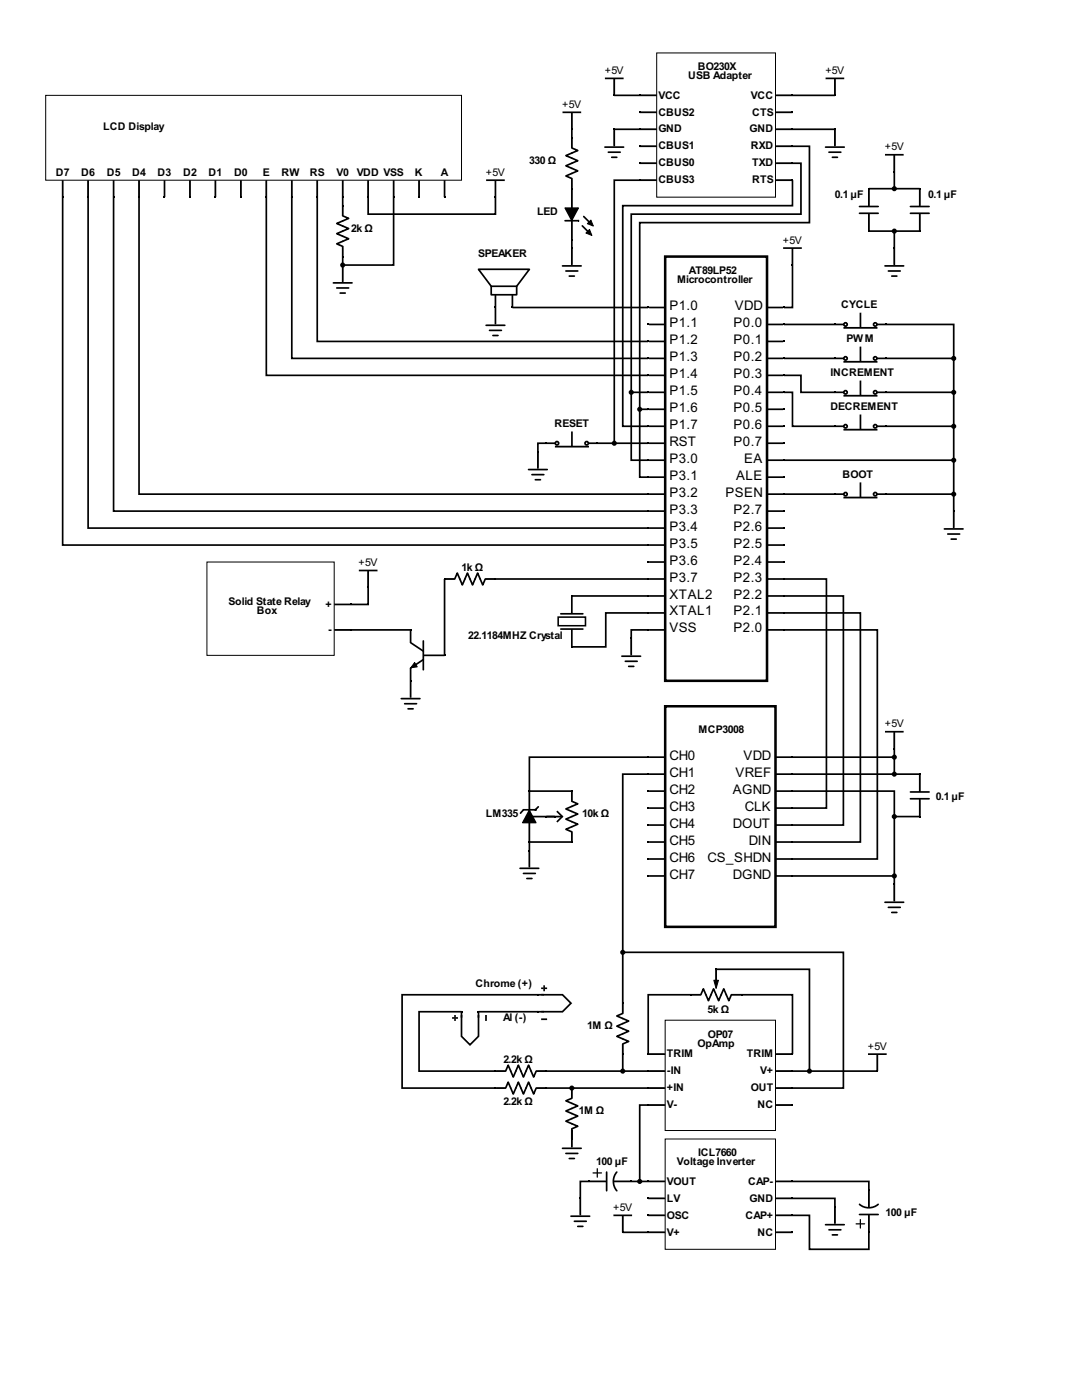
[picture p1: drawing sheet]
<svg xmlns="http://www.w3.org/2000/svg" width="216mm" height="279mm" viewBox="0 0 216 279" stroke-linecap="round" stroke-linejoin="round" font-family="sans-serif">
<g fill="none" stroke="#000" stroke-width=".2">
<path d="M122.6 15.8v3.1M127.8 19h3.1M131 10.6h23.7v28.8h-23.7zM154.9 19h3.1M166.6 15.8v3.1M127.8 22.4h3.1M127.8 25.8h3.1M127.8 29.2h3.1M127.8 32.6h3.1M127.8 36h3.1M154.9 22.4h3.1M154.9 25.8h3.1"/>
<path d="M154.9 29.2h3.1M154.9 32.6h3.1M154.9 36h3.1M107.3 90.3v3.1M110.8 89.1h6.6v.1h-6.6z"/>
</g>
<g fill="#000">
<path d="M122.4 18.9h.3v.3h-.3zM127.5 18.9h.3v.3h-.3zM158 18.9h.3v.3h-.3zM166.4 18.9h.4v.3h-.4zM127.5 22.2h.3v.4h-.3zM127.5 25.6h.3v.4h-.3zM127.5 29h.3v.4h-.3zM127.5 32.4h.3v.3h-.3zM127.5 35.8h.3v.3h-.3zM158 22.2h.3v.4h-.3zM158 25.6h.3v.4h-.3zM158 29h.3v.4h-.3z"/>
<path d="M158 32.4h.3v.3h-.3zM158 35.8h.3v.3h-.3zM129.2 61.2h.3v.3h-.3zM129.2 64.6h.3v.3h-.3zM129.2 68h.3v.3h-.3zM129.2 71.4h.3v.3h-.3zM129.2 74.7h.3v.4h-.3zM129.2 78.1h.3v.4h-.3zM156.3 78.1h.3v.4h-.3zM156.3 74.7h.3v.4h-.3zM156.3 71.4h.3v.3h-.3zM156.3 68h.3v.3h-.3z"/>
<path d="M156.3 64.6h.3v.3h-.3zM156.3 61.2h.3v.3h-.3zM107.2 90h.3v.3h-.3zM108.9 88.3h.3v.3h-.3zM119 88.3h.4v.3h-.4zM129.2 81.5h.3v.4h-.3zM129.2 84.9h.3v.3h-.3zM129.2 88.3h.3v.3h-.3zM129.2 91.7h.3v.3h-.3zM129.2 95.1h.3v.3h-.3zM129.2 98.4h.3v.4h-.3zM156.3 98.4h.3v.4h-.3z"/>
<path d="M156.3 95.1h.3v.3h-.3zM156.3 91.7h.3v.3h-.3zM156.3 88.3h.3v.3h-.3zM156.3 84.9h.3v.3h-.3zM156.3 81.5h.3v.4h-.3zM129.2 101.8h.3v.4h-.3zM129.2 105.2h.3v.4h-.3zM129.2 108.6h.3v.3h-.3zM129.2 112h.3v.3h-.3zM129.2 115.4h.3v.3h-.3zM129.2 118.8h.3v.3h-.3zM156.3 118.8h.3v.3h-.3z"/>
<path d="M156.3 115.4h.3v.3h-.3zM156.3 112h.3v.3h-.3zM156.3 108.6h.3v.3h-.3zM156.3 105.2h.3v.4h-.3zM156.3 101.8h.3v.4h-.3zM129.2 122.2h.3v.3h-.3zM129.2 125.5h.3v.4h-.3zM156.3 125.5h.3v.4h-.3zM156.3 122.2h.3v.3h-.3z"/>
<circle cx="126" cy="78.3" r=".34"/>
<circle cx="122.6" cy="88.5" r=".34"/>
<circle cx="127.6" cy="81.7" r=".34"/>
</g>
<g fill="none" stroke="#000" stroke-width=".34">
<path d="M120.9 15.6h3.4M122.6 19h5M122.6 15.8v3.1M127.8 19h3.1M154.9 19h3.1M158.1 19h8.5M164.9 15.6h3.4M166.6 15.8v3.1M127.6 36h-5v52.5h6.7M127.8 22.4h3.1M127.8 25.8h3.1M127.8 29.2h3.1"/>
<path d="M127.8 32.6h3.1M127.8 36h3.1M154.9 22.4h3.1M154.9 25.8h3.1M154.9 29.2h3.1M154.9 32.6h3.1M154.9 36h3.1M158.1 36v5h-33.8v44.1h5M158.1 29.2h3.4v15.2h-33.9v37.3h1.7M158.1 32.6h1.7v10.1h-33.8v35.6h3.3M158.1 52.9v8.5h-1.7M126 78.6v13.2h3.3"/>
<path d="M105.5 93.7h3.7M106.1 94.7h2.4M106.8 95.7h1M107.3 90.3v3.1M109 88.5h-1.7v1.7M109.2 88.5h1.4M114.1 86.3v2.7M117.6 88.5h1.4M119.2 88.5h3M127.6 82v13.2h1.7M156.4 98.6h10.2M129.3 125.7h-3.3v1.7"/>
<circle cx="126" cy="78.3" r=".34"/>
<circle cx="111.1" cy="88.5" r=".34"/>
<circle cx="117.1" cy="88.5" r=".34"/>
<circle cx="122.6" cy="88.5" r=".34"/>
<circle cx="127.6" cy="81.7" r=".34"/>
</g>
<path d="M132.7 51.2h20.3v84.7h-20.3z" fill="#fff"/>
<path d="M132.7 51.2h20.3v84.7h-20.3z" fill="none" stroke="#000" stroke-width=".51"/>
<g fill="none" stroke="#000" stroke-width=".34">
<path d="M112.4 22.4h3.4M114.1 29.5l1.2 .5-2.4 1.1 2.4 1-2.4 1 2.4 1-2.4 1 1.2 .5M114.1 22.6v3M114.1 25.8v1.7M114.1 27.7v1.7M114.1 35.8v1.7M114.1 37.8v9.8M173.4 37.8v3.2M176.8 30.9h3.3M178.4 34.3v3.4h-5M178.4 31.1v3M178.8 37.7h4.7"/>
<path d="M183.5 37.8v3.2M112.2 53.1h3.8M112.7 44h2.9h-.1M112.9 54.1h2.4M113.6 55.1h1M114.1 47.8v1.7M114.1 49.7v3M116.2 45.1l1.4 1.4M116.5 43.2l1.4 1.4M156.4 49.5h3.4M158.1 49.7v3M171.5 41.2h3.7"/>
<path d="M171.5 42.6h3.7M173.4 42.7v3.3M173.4 46.1h10.1M176.6 53.1h3.7M177.3 54.1h2.3M177.9 55.1h1.1M178.4 46.5v3M178.4 49.7v3M181.7 41.2h3.7M181.7 42.6h3.7M183.5 42.7v3.3M129.5 61.4h3.2"/>
<path d="M129.5 64.8h3.2M129.5 68.1h3.2M129.5 71.5h3.2M129.5 74.9h3.2M129.5 78.3h3.2M153 61.4h3.3M153 64.8h3.3M153 68.1h3.3M153 71.5h3.3M153 74.9h3.3M153 78.3h3.3M129.5 81.7h3.2"/>
<path d="M129.5 85.1h3.2M129.5 88.5h3.2M129.5 91.8h3.2M129.5 95.2h3.2M129.5 98.6h3.2M153 81.7h3.3M153 85.1h3.3M153 88.5h3.3M153 91.8h3.3M153 95.2h3.3M153 98.6h3.3M166.8 98.6h1.4"/>
<path d="M171.7 96.4v2.7M175.1 98.6h1.5M114.1 119.1v3.2M129.5 102h3.2M129.5 105.4h3.2M129.5 108.8h3.2M129.5 112.2h3.2M129.5 115.6h3.2M129.5 118.9h3.2M153 102h3.3M153 105.4h3.3M153 108.8h3.3"/>
<path d="M153 112.2h3.3M153 115.6h3.3M153 118.9h3.3M188.4 105.6h3.8M189.1 106.6h2.4M189.8 107.6h1M190.3 102.2v3M111.9 122.5h4.4M114.1 125.7v3.2M124.1 131h3.7M124.8 132h2.3M125.4 133h1.1"/>
<path d="M126 127.6v3M129.5 122.3h3.2M129.5 125.7h3.2M153 122.3h3.3M153 125.7h3.3"/>
<circle cx="178.4" cy="37.7" r=".34"/>
<circle cx="178.4" cy="46.1" r=".34"/>
<circle cx="168.7" cy="98.6" r=".34"/>
<circle cx="174.6" cy="98.6" r=".34"/>
</g>
<g fill="#000">
<path d="M113.9 27.3h.4v.4h-.4zM113.9 37.5h.4v.3h-.4zM113.9 25.6h.4v.4h-.4zM114.1 27.7v1.7zM114.1 35.8v1.7zM173.2 37.5h.3v.3h-.3zM178.3 34.1h.3v.3h-.3zM183.4 37.5h.3v.3h-.3zM113.9 49.3h.4v.4h-.4zM113.9 47.6h.4v.4h-.4zM112.7 41.5h2.7l-1.3 2.5zM116.9 46.5l.7-.7 .5 1.2z"/>
<path d="M117.9 43.9l.5 1.2-1.2-.5zM158 52.7h.3v.4h-.3zM173.2 46h.3v.3h-.3zM178.3 49.3h.3v.4h-.3zM183.4 46h.3v.3h-.3zM166.4 98.4h.4v.4h-.4zM176.6 98.4h.3v.4h-.3zM113.9 118.8h.4v.3h-.4zM190.1 101.8h.4v.4h-.4zM113.9 128.9h.4v.4h-.4zM125.8 127.2h.3v.4h-.3z"/>
<circle cx="178.4" cy="37.7" r=".34"/>
<circle cx="178.4" cy="46.1" r=".34"/>
</g>
<g fill="none" stroke="#000" stroke-width=".2">
<path d="M114.1 22.6v3M114.1 37.8v9.8M173.4 37.8v3.2M178.4 31.1v3M183.5 37.8v3.2M114.1 49.7v3M116.9 46.5l.7-.7 .5 1.2zM117.9 43.9l.5 1.2-1.2-.5zM158.1 49.7v3M173.4 42.7v3.3M178.4 49.7v3M183.5 42.7v3.3"/>
<path d="M168.4 99.2h6.6v.2h-6.6zM190.3 102.2v3M126 127.6v3"/>
</g>
<path d="M112.7 41.5h2.7l-1.3 2.5z" fill="none" stroke="#000" stroke-width=".25"/>
<path d="M111.4 123.2h5.4v1.7h-5.4z" fill="#fff"/>
<path d="M111.4 123.2h5.4v1.7h-5.4z" fill="none" stroke="#000" stroke-width=".31"/>
<g fill="none" stroke="#000" stroke-width=".34">
<path d="M120.7 29.4h3.7M121.4 30.4h2.4M122.1 31.4h1M122.6 26v3M122.6 25.8h5M158.1 25.8h8.5M164.7 29.4h3.8M165.4 30.4h2.4M166.1 31.4h1M166.6 26v3M114.1 118.9h15.2M111.9 125.5h4.4"/>
<path d="M129.3 122.3h-8.4v6.8h-6.8"/>
</g>
<g fill="#000">
<path d="M122.4 25.6h.3v.4h-.3zM166.4 25.6h.4v.4h-.4zM129.2 150.9h.3v.4h-.3zM129.2 154.3h.3v.4h-.3zM129.2 157.7h.3v.4h-.3zM158 157.7h.3v.4h-.3zM158 154.3h.3v.4h-.3zM158 150.9h.3v.4h-.3zM129.2 161.1h.3v.3h-.3zM129.2 164.5h.3v.3h-.3zM129.2 167.9h.3v.3h-.3zM129.2 171.3h.3v.3h-.3z"/>
<path d="M129.2 174.6h.3v.4h-.3zM158 174.6h.3v.4h-.3zM158 171.3h.3v.3h-.3zM158 167.9h.3v.3h-.3zM158 164.5h.3v.3h-.3zM158 161.1h.3v.3h-.3z"/>
</g>
<path d="M122.6 26v3M166.6 26v3" fill="none" stroke="#000" stroke-width=".2"/>
<path d="M132.7 141h22v44h-22z" fill="#fff"/>
<path d="M132.7 141h22v44h-22z" fill="none" stroke="#000" stroke-width=".51"/>
<g fill="none" stroke="#000" stroke-width=".34">
<path d="M156.4 118.9h11.9v45.8h-10.2M156.4 115.6h8.5v45.7h-6.8M156.4 125.7h18.7v45.7h-17M156.4 122.3h15.3v45.7h-13.6M105.6 158.1v9.8M114.1 159.9l1.2 .5-2.4 1 2.4 1.1-2.4 1 2.4 1-2.4 1 1.2 .5M114.1 158.1v1.6M129.3 151.1h-23.7v6.8h8.5M129.5 151.1h3.2M129.5 154.5h3.2M129.5 157.9h3.2M154.7 151.1h3.3"/>
<path d="M154.7 154.5h3.3M154.7 157.9h3.3M158.1 157.9h20.3v18.6M158.1 151.1h20M176.8 146h3.3M178.4 149.4v5.1h-20.3M178.4 146.2v3M178.8 154.5h4.7M181.7 158.1h3.7M181.7 159.4h3.7M183.5 154.7v3.2M183.5 159.6v3.2"/>
<path d="M103.8 173.3h3.7M104.4 174.3h2.4M105.1 175.3h1M105.6 169.9v3.1M105.8 163h4.7M107.4 161l-.6 .6h.3h-2.7l-.5 .7M114.1 168h-8.5v1.7M114.1 166.2v1.7M129.5 161.3h3.2M129.5 164.7h3.2M129.5 168h3.2M129.5 171.4h3.2"/>
<path d="M129.5 174.8h3.2M154.7 161.3h3.3M154.7 164.7h3.3M154.7 168h3.3M154.7 171.4h3.3M154.7 174.8h3.3M158.1 174.8h20M178.4 176.7v3M178.8 163h4.7M176.6 180.1h3.7M177.3 181.1h2.3M177.9 182.1h1.1"/>
<circle cx="178.4" cy="151.1" r=".34"/>
<circle cx="178.4" cy="154.5" r=".34"/>
<circle cx="178.4" cy="163" r=".34"/>
<circle cx="178.4" cy="174.8" r=".34"/>
</g>
<g fill="#000">
<path d="M105.5 157.7h.3v.4h-.3zM113.9 157.7h.4v.4h-.4zM114.1 158.1v1.6zM178.3 149.2h.3v.4h-.3zM183.4 154.3h.3v.4h-.3zM105.5 167.9h.3v.3h-.3zM105.5 169.6h.3v.3h-.3zM105.6 161.7l1.3 2.5h-2.6zM110.5 162.8h.4v.3h-.4zM113.9 167.9h.4v.3h-.4zM114.1 166.2v1.7zM178.3 176.3h.3v.4h-.3z"/>
<path d="M183.4 162.8h.3v.3h-.3z"/>
<circle cx="178.4" cy="151.1" r=".34"/>
<circle cx="178.4" cy="154.5" r=".34"/>
<circle cx="178.4" cy="174.8" r=".34"/>
<circle cx="178.4" cy="163" r=".34"/>
</g>
<path d="M105.6 158.1v9.8M178.4 146.2v3M183.5 154.7v3.2M183.5 159.6v3.2M105.6 169.9v3.1M105.8 163h4.7M178.4 176.7v3" fill="none" stroke="#000" stroke-width=".2"/>
<path d="M105.6 161.7l1.3 2.5h-2.6z" fill="none" stroke="#000" stroke-width=".25"/>
<path d="M9.1 19h83v17h-83z" fill="#fff"/>
<g fill="none" stroke="#000" stroke-width=".2">
<path d="M9.1 19h83v17h-83zM12.5 36.1v3.1M17.6 36.1v3.1M22.7 36.1v3.1M27.7 36.1v3.1M32.8 36.1v3.1M37.9 36.1v3.1M43 36.1v3.1M48.1 36.1v3.1M53.1 36.1v3.1M58.2 36.1v3.1M63.3 36.1v3.1"/>
<path d="M68.4 36.1v3.1M73.5 36.1v3.1M78.5 36.1v3.1M83.6 36.1v3.1M88.7 36.1v3.1M98.9 36.1v3.1M68.4 53.1v3M109.2 163h2.9"/>
</g>
<g fill="#000">
<path d="M12.3 39.2h.4v.3h-.4zM17.4 39.2h.4v.3h-.4zM22.5 39.2h.3v.3h-.3zM27.6 39.2h.3v.3h-.3zM32.7 39.2h.3v.3h-.3zM37.7 39.2h.4v.3h-.4zM42.8 39.2h.4v.3h-.4zM47.9 39.2h.3v.3h-.3zM53 39.2h.3v.3h-.3zM58.1 39.2h.3v.3h-.3zM63.1 39.2h.4v.3h-.4zM68.2 39.2h.4v.3h-.4z"/>
<path d="M73.3 39.2h.3v.3h-.3zM78.4 39.2h.3v.3h-.3zM83.5 39.2h.3v.3h-.3zM88.5 39.2h.4v.3h-.4zM98.7 39.2h.3v.3h-.3zM68.2 52.7h.4v.4h-.4zM68.2 40.9h.4v.3h-.4zM68.2 51h.4v.4h-.4zM68.4 41.2v1.7zM68.4 49.3v1.7zM108.9 162.8h.3v.3h-.3z"/>
<circle cx="68.4" cy="52.9" r=".34"/>
</g>
<g fill="none" stroke="#000" stroke-width=".34">
<path d="M12.5 39.4v69.4h116.8M12.5 36.1v3.1M17.6 39.4v66h111.7M17.6 36.1v3.1M22.7 39.4v62.6h106.6M22.7 36.1v3.1M27.7 39.4v59.2h101.6M27.7 36.1v3.1M32.8 36.1v3.1M37.9 36.1v3.1M43 36.1v3.1M48.1 36.1v3.1"/>
<path d="M53.1 39.4v35.5h76.2M53.1 36.1v3.1M58.2 39.4v32.1h71.1M58.2 36.1v3.1M63.3 39.4v28.7h66M63.3 36.1v3.1M68.4 36.1v3.1M68.4 39.4v1.6M73.5 39.4v3.3h25.4v-3.3M73.5 36.1v3.1M78.5 39.4v13.5h-10.1h.3M78.5 36.1v3.1"/>
<path d="M83.6 36.1v3.1M88.7 36.1v3.1M97.2 36h3.4M98.9 36.1v3.1M66.5 56.5h3.7M67.2 57.5h2.4M67.9 58.5h1M68.4 43.1l1.2 .5-2.4 1 2.4 1-2.4 1 2.4 1-2.4 1.1 1.2 .5M68.4 41.2v1.7M68.4 49.3v1.7M68.4 51.2v1.7M68.4 53.1v3"/>
<path d="M109.2 163h2.9M111.2 162l1 1-1 .9"/>
<circle cx="68.4" cy="52.9" r=".34"/>
</g>
<path d="M132.7 203.6h22v22h-22z" fill="#fff"/>
<path d="M142.4 195.6h1l-.5 1.7zM142.9 193.6v2.4M129.5 210.4h3.1M129.5 213.8h3.1M129.5 217.2h3.1M132.7 203.6h22v22h-22zM154.9 210.4h3.1M154.9 213.8h3.1M154.9 217.2h3.1M175.1 210.5v3.1M129.5 220.5h3.1M154.9 220.5h3.1" fill="none" stroke="#000" stroke-width=".2"/>
<g fill="#000">
<path d="M137.6 198.4h.4v.3h-.4zM138 198.5h1.7zM142.7 193.3h.4v.3h-.4zM142.4 195.6h1l-.5 1.7zM146.1 198.5h1.7zM147.8 198.4h.3v.3h-.3zM129.2 210.2h.3v.3h-.3zM129.2 213.6h.3v.3h-.3zM129.2 217h.3v.3h-.3zM158 210.2h.3v.3h-.3zM158 213.6h.3v.3h-.3zM158 217h.3v.3h-.3z"/>
<path d="M174.9 213.6h.3v.3h-.3zM129.2 220.4h.3v.3h-.3zM158 220.4h.3v.3h-.3z"/>
</g>
<g fill="none" stroke="#000" stroke-width=".34">
<path d="M138 198.5h1.7M139.8 198.5l.5-1.2 1.1 2.4 1-2.4 1 2.4 1-2.4 1 2.4 .5-1.2M142.9 193.6v2.4M146.1 198.5h1.7M129.5 210.4h3.1M129.5 213.8h3.1M129.5 217.2h3.1M154.9 210.4h3.1M154.9 213.8h3.1M154.9 217.2h3.1M158.1 213.8h17M173.4 210.4h3.4"/>
<path d="M175.1 210.5v3.1M129.5 220.5h3.1M154.9 220.5h3.1"/>
</g>
<path d="M132.7 227.3h22v22h-22z" fill="#fff"/>
<path d="M114.1 225.8v3M129.5 235.8h3.1M129.5 239.2h3.1M132.7 227.3h22v22h-22zM154.9 235.8h3.1M154.9 239.2h3.1M124.3 242.7v3.1M129.5 242.6h3.1M129.5 245.9h3.1M154.9 242.6h3.1M154.9 245.9h3.1M166.6 241v3.1" fill="none" stroke="#000" stroke-width=".2"/>
<g fill="#000">
<path d="M107.2 198.4h.3v.3h-.3zM98.7 217h.3v.3h-.3zM98.7 213.6h.3v.3h-.3zM99 217.2h1.7zM99 213.8h1.7zM107.2 201.7h.3v.4h-.3zM107.2 217.2h1.7zM107.2 213.8h1.7zM108.9 217h.3v.3h-.3zM108.9 213.6h.3v.3h-.3zM114.1 217.3v1.7zM113.9 217h.4v.3h-.4z"/>
<path d="M124.3 200.4v1.7zM124.3 208.5v1.7zM124.1 200h.3v.4h-.3zM124.1 210.2h.3v.3h-.3zM113.9 225.4h.4v.4h-.4zM114.1 225.4v1.7zM113.9 227.1h.4v.4h-.4zM129.2 235.6h.3v.3h-.3zM129.2 239h.3v.3h-.3zM158 235.6h.3v.3h-.3zM158 239h.3v.3h-.3zM124.1 245.8h.3v.3h-.3z"/>
<path d="M129.2 242.4h.3v.3h-.3zM129.2 245.8h.3v.3h-.3zM158 245.8h.3v.3h-.3zM158 242.4h.3v.3h-.3zM166.4 240.7h.4v.3h-.4z"/>
<circle cx="124.3" cy="190.1" r=".34"/>
<circle cx="114.1" cy="217.2" r=".34"/>
<circle cx="124.3" cy="213.8" r=".34"/>
<circle cx="161.5" cy="213.8" r=".34"/>
</g>
<g fill="none" stroke="#000" stroke-width=".34">
<path d="M129.3 154.5h-5v35.6h44v27.1h-10.2M108 198.5h4.2l1.7 1.7-1.7 1.7h-4.2M124.3 190.4v9.8M137.8 198.5h-8.5v11.9M142.9 193.4h18.6v20M148 198.5h10.1v11.9M99 217.2h1.7M99 213.8h1.7M100.9 217.2l.5-1.2 1 2.3 1-2.3 1 2.3 1.1-2.3 1 2.3 .5-1.1M100.9 213.8l.5-1.2 1 2.4 1-2.4 1 2.4 1.1-2.4 1 2.4 .5-1.2M107.2 217.2h1.7M107.2 213.8h1.7"/>
<path d="M109 217.2h4.8M109 213.8h14.9M114.1 217.2h15.2M114.1 219.2l-1.2 .5 2.4 1-2.4 1 2.4 1-2.4 1.1 2.4 1-1.2 .5M114.1 217.3v1.7M124.3 210.4v3.4h5M124.3 202.3l-1.2 .5 2.3 1-2.3 1 2.3 1-2.3 1 2.3 1-1.1 .5M124.3 200.4v1.7M124.3 208.5v1.7M112.2 229.2h3.8M112.9 230.2h2.4M113.6 231.2h1"/>
<path d="M114.1 225.4v3.4M129.5 235.8h3.1M129.5 239.2h3.1M154.9 235.8h3.1M154.9 239.2h3.1M122.6 242.6h3.4M124.3 242.7v3.1M129.5 242.6h3.1M129.5 245.9h3.1M154.9 242.6h3.1M154.9 245.9h3.1M164.7 244.4h3.8"/>
<path d="M165.4 245.4h2.4M166.1 246.4h1M166.6 241v3.1"/>
<circle cx="124.3" cy="190.1" r=".34"/>
<circle cx="114.1" cy="217.2" r=".34"/>
<circle cx="124.3" cy="213.8" r=".34"/>
<circle cx="161.5" cy="213.8" r=".34"/>
</g>
<path d="M108.1 197.2h.9z" fill="#fff"/>
<path d="M108.1 197.2h.9" fill="none" stroke="#000" stroke-width=".32"/>
<path d="M108.6 196.8v.9z" fill="#fff"/>
<path d="M108.6 196.8v.9" fill="none" stroke="#000" stroke-width=".32"/>
<path d="M108.2 203.4h.8z" fill="#fff"/>
<path d="M108.2 203.4h.8" fill="none" stroke="#000" stroke-width=".34"/>
<path d="M107.5 201.9h.8z" fill="#fff"/>
<path d="M107.5 201.9h.8" fill="none" stroke="#000" stroke-width=".34"/>
<path d="M107.5 198.5h.8z" fill="#fff"/>
<path d="M107.5 198.5h.8M92.1 202.6v4.2l1.7 1.7 1.7-1.7v-4.2" fill="none" stroke="#000" stroke-width=".34"/>
<path d="M91.9 201.7h.4v.4h-.4zM95.3 201.7h.3v.4h-.3z" fill="#000"/>
<path d="M90.8 202.7v.9z" fill="#fff"/>
<path d="M90.8 202.7v.9" fill="none" stroke="#000" stroke-width=".32"/>
<path d="M90.4 203.2h.8z" fill="#fff"/>
<path d="M90.4 203.2h.8" fill="none" stroke="#000" stroke-width=".32"/>
<path d="M97 202.7v.9z" fill="#fff"/>
<path d="M97 202.7v.9" fill="none" stroke="#000" stroke-width=".34"/>
<path d="M95.5 202.1v.8z" fill="#fff"/>
<path d="M95.5 202.1v.8" fill="none" stroke="#000" stroke-width=".34"/>
<path d="M92.1 202.1v.8z" fill="#fff"/>
<g fill="none" stroke="#000" stroke-width=".34">
<path d="M88.7 115.6v15.2M88.9 115.6h1.7M90.7 115.6l.5-1.2 1.1 2.3 1-2.3 1 2.3 1-2.3 1 2.3 .5-1.1M97 115.6h1.7M98.9 115.6h30.4M80.1 139.4h3.7M81.9 136v3.1M81.9 128.3l2.6 1.6M81.9 125.9v2.2M81.9 133.5v2.2M84.5 131.6l-2.6 1.7M84.5 127.9v5.8"/>
<path d="M84.6 130.8h3.9M80.7 140.4h2.4M81.4 141.5h1M107.3 198.5h-27.1v18.7h18.7M92.1 201.9h-8.5v11.9h15.3M92.1 202.1v.8M95.5 201.9h11.8M115.8 239.3v3.1M117.5 235.8h-1.7v3.4M117.7 235.8h3.2M121 233.9v3.7M122.6 235.8h3.2"/>
<path d="M123.1 233.9a2.87 2.87 0 0 0 0 3.7M126 235.8h3.3M129.3 220.5h-1.7v14.9M158.1 239.2h8.5v1.7M158.1 235.8h15.3v1.7M173.4 237.6v3.3M113.9 242.7h3.8M114.6 243.7h2.4M115.3 244.8h1M124.3 245.9h5M158.1 242.6h3.4v6.7h11.9v-3.4M171.5 242.4h3.7"/>
<path d="M171.5 240.4a2.87 2.87 0 0 0 3.7 0M173.4 242.6v3.2"/>
<circle cx="127.6" cy="235.8" r=".34"/>
</g>
<g fill="#000">
<path d="M88.5 115.4h.4v.3h-.4zM88.9 115.6h1.7zM97 115.6h1.7zM98.7 115.4h.3v.3h-.3zM81.8 135.7h.3v.3h-.3zM81.8 125.5h.3v.4h-.3zM82.7 132.2l.6 .9-1.3 .2zM88.5 130.6h.4v.4h-.4zM115.6 239h.4v.3h-.4zM117.3 235.6h.4v.3h-.4zM125.8 235.6h.3v.3h-.3zM173.2 237.3h.3v.3h-.3z"/>
<path d="M173.2 245.8h.3v.3h-.3z"/>
<circle cx="127.6" cy="235.8" r=".34"/>
</g>
<path d="M118.3 234.1h1.7M119.2 233.2v1.7M170.8 244.2h1.7M171.7 243.4v1.7" fill="none" stroke="#000" stroke-width=".25"/>
<path d="M81.9 136v3.1M82.7 132.2l.6 .9-1.3 .2zM115.8 239.3v3.1M117.7 235.8h3.2M122.6 235.8h3.2M173.4 237.6v3.3M173.4 242.6v3.2" fill="none" stroke="#000" stroke-width=".2"/>
<path d="M41.3 112.2h25.4v18.6h-25.4z" fill="#fff"/>
<path d="M102.2 59v2.2M168.4 65.3h6.6v.2h-6.6zM168.4 78.9h6.6v.2h-6.6zM168.4 85.7h6.6v.1h-6.6zM41.3 112.2h25.4v18.6h-25.4zM73.5 114v3.1M66.9 125.7h3M66.9 120.6h3" fill="none" stroke="#000" stroke-width=".2"/>
<g fill="#000">
<path d="M98.7 61.2h.3v.3h-.3zM102.1 61.2h.3v.3h-.3zM166.4 64.6h.4v.3h-.4zM166.4 78.1h.4v.4h-.4zM176.6 64.6h.3v.3h-.3zM176.6 78.1h.3v.4h-.3zM166.4 84.9h.4v.3h-.4zM176.6 84.9h.3v.3h-.3zM73.3 117.1h.3v.3h-.3zM69.9 125.5h.3v.4h-.3zM69.9 120.5h.3v.3h-.3z"/>
<circle cx="190.3" cy="98.6" r=".34"/>
<circle cx="190.3" cy="85.1" r=".34"/>
<circle cx="190.3" cy="91.8" r=".34"/>
</g>
<g fill="none" stroke="#000" stroke-width=".34">
<path d="M102.2 59v2.2M156.4 64.8h10.2M166.8 64.8h1.4M166.8 78.3h1.4M171.7 62.6v2.7M171.7 76.1v2.7M175.1 64.8h1.5M175.1 78.3h1.5M176.8 64.8h13.5v37.2M156.4 91.8h33.6M166.8 85.1h1.4M171.7 82.9v2.7"/>
<path d="M175.1 85.1h1.5M176.8 85.1h13.2M176.8 98.6h13.2M71.8 113.9h3.4M73.5 117.2v3.4h-3.4M73.5 114v3.1M66.9 125.7h3M66.9 120.6h3M70.1 125.7h11.8"/>
<circle cx="168.7" cy="78.3" r=".34"/>
<circle cx="168.7" cy="64.8" r=".34"/>
<circle cx="174.6" cy="64.8" r=".34"/>
<circle cx="174.6" cy="78.3" r=".34"/>
<circle cx="168.7" cy="85.1" r=".34"/>
<circle cx="174.6" cy="85.1" r=".34"/>
<circle cx="190.3" cy="98.6" r=".34"/>
<circle cx="190.3" cy="85.1" r=".34"/>
<circle cx="190.3" cy="91.8" r=".34"/>
</g>
<path d="M98 57.1h5.1v1.7h-5.1z" fill="#fff"/>
<path d="M98 57.1v1.7h5.1v-1.7" fill="none" stroke="#000" stroke-width=".34"/>
<path d="M95.5 53.7h10.1l-2.5 3.4h-5.1z" fill="#fff"/>
<g fill="none" stroke="#000" stroke-width=".34">
<path d="M95.5 53.7h10.1l-2.5 3.4h-5.1zM98.9 59v2.2M97 64.9h3.7M97.7 65.9h2.3M98.4 67h1M98.9 61.5v3.1M102.2 61.4h27.1M156.4 78.3h1.7v6.8h8.5M156.4 74.9h3.4v3.4h6.8M156.4 71.5h10.2M166.8 71.5h1.4M171.7 69.3v2.7"/>
<path d="M175.1 71.5h1.5M176.8 71.5h13.2M176.8 78.3h13.2"/>
<circle cx="168.7" cy="71.5" r=".34"/>
<circle cx="174.6" cy="71.5" r=".34"/>
<circle cx="190.3" cy="71.5" r=".34"/>
<circle cx="190.3" cy="78.3" r=".34"/>
</g>
<path d="M98.9 59v2.2M98.9 61.5v3.1M168.4 72.1h6.6v.2h-6.6z" fill="none" stroke="#000" stroke-width=".2"/>
<g fill="#000">
<path d="M98.7 61.2h.3v.3h-.3zM166.4 71.4h.4v.3h-.4zM176.6 71.4h.3v.3h-.3z"/>
<circle cx="190.3" cy="78.3" r=".34"/>
<circle cx="190.3" cy="71.5" r=".34"/>
</g>
<g font-size="2.6">
<text x="133.6" y="61.9">P1.0</text>
<text x="133.6" y="65.3">P1.1</text>
<text x="146.4" y="65.3">P0.0</text>
<text x="146.6" y="61.9">VDD</text>
<text x="133.6" y="68.6">P1.2</text>
<text x="146.4" y="68.6">P0.1</text>
<text x="133.6" y="72">P1.3</text>
<text x="133.6" y="75.4">P1.4</text>
<text x="146.4" y="75.4">P0.3</text>
<text x="146.4" y="72">P0.2</text>
<text x="133.6" y="78.8">P1.5</text>
<text x="133.6" y="82.2">P1.6</text>
<text x="146.4" y="82.2">P0.5</text>
<text x="146.4" y="78.8">P0.4</text>
<text x="133.6" y="85.6">P1.7</text>
<text x="133.6" y="89">RST</text>
<text x="146.4" y="89">P0.7</text>
<text x="146.4" y="85.6">P0.6</text>
<text x="133.6" y="92.3">P3.0</text>
<text x="133.6" y="95.7">P3.1</text>
<text x="146.9" y="95.7">ALE</text>
<text x="148.5" y="92.3">EA</text>
<text x="133.6" y="99.1">P3.2</text>
<text x="144.8" y="99.1">PSEN</text>
<text x="133.6" y="102.5">P3.3</text>
<text x="133.6" y="105.9">P3.4</text>
<text x="146.4" y="105.9">P2.6</text>
<text x="146.4" y="102.5">P2.7</text>
<text x="133.6" y="109.3">P3.5</text>
<text x="133.6" y="112.7">P3.6</text>
<text x="146.4" y="112.7">P2.4</text>
<text x="146.4" y="109.3">P2.5</text>
<text x="133.6" y="116.1">P3.7</text>
<text x="133.6" y="119.4">XTAL2</text>
<text x="146.4" y="119.4">P2.2</text>
<text x="146.4" y="116.1">P2.3</text>
<text x="133.6" y="122.8">XTAL1</text>
<text x="146.4" y="122.8">P2.1</text>
<text x="133.6" y="126.2">VSS</text>
<text x="146.4" y="126.2">P2.0</text>
<text x="133.6" y="151.6">CH0</text>
<text x="133.6" y="155">CH1</text>
<text x="146.7" y="155">VREF</text>
<text x="148.3" y="151.6">VDD</text>
<text x="133.6" y="158.4">CH2</text>
<text x="133.6" y="161.8">CH3</text>
<text x="146.2" y="158.4">AGND</text>
<text x="148.6" y="161.8">CLK</text>
<text x="133.6" y="165.2">CH4</text>
<text x="146.2" y="165.2">DOUT</text>
<text x="133.6" y="168.5">CH5</text>
<text x="133.6" y="171.9">CH6</text>
<text x="141.2" y="171.9">CS_SHDN</text>
<text x="149.4" y="168.5">DIN</text>
<text x="133.6" y="175.3">CH7</text>
<text x="146.2" y="175.3">DGND</text>
</g>
<g font-size="2.1">
<text x="120.7" y="14.8">+5V</text>
<text x="137.3" y="15.8">USB Adapter</text>
<text x="139.2" y="14">BO230X</text>
<text x="164.7" y="14.8">+5V</text>
<text x="112.2" y="21.5">+5V</text>
<text x="131.4" y="19.7">VCC</text>
<text x="131.4" y="23.1">CBUS2</text>
<text x="149.8" y="19.7">VCC</text>
<text x="150.1" y="23.1">CTS</text>
<text x="20.6" y="26">LCD Display</text>
<text x="131.4" y="26.4">GND</text>
<text x="131.4" y="29.8">CBUS1</text>
<text x="149.6" y="26.4">GND</text>
<text x="149.8" y="29.8">RXD</text>
<text x="11.1" y="35">D7</text>
<text x="16.2" y="35">D6</text>
<text x="21.3" y="35">D5</text>
<text x="26.4" y="35">D4</text>
<text x="31.5" y="35">D3</text>
<text x="36.5" y="35">D2</text>
<text x="41.6" y="35">D1</text>
<text x="46.7" y="35">D0</text>
<text x="52.4" y="35">E</text>
<text x="56.2" y="35">RW</text>
<text x="61.8" y="35">RS</text>
<text x="67.1" y="35">V0</text>
<text x="71.2" y="35">VDD VSS</text>
<text x="82.8" y="35">K</text>
<text x="88" y="35">A</text>
<text x="97" y="35.1">+5V</text>
<text x="105.6" y="32.7">330 Ω</text>
<text x="131.4" y="33.2">CBUS0</text>
<text x="150.1" y="33.2">TXD</text>
<text x="176.5" y="30">+5V</text>
<text x="131.4" y="36.6">CBUS3</text>
<text x="150.1" y="36.6">RTS</text>
<text x="166.6" y="39.5">0.1 μF</text>
<text x="185.2" y="39.5">0.1 μF</text>
<text x="70.1" y="46.3">2k Ω</text>
<text x="107.2" y="42.9">LED</text>
<text x="95.4" y="51.4">SPEAKER</text>
<text x="156.2" y="48.6">+5V</text>
<text x="135.1" y="56.5">Microcontroller</text>
<text x="137.4" y="54.7">AT89LP52</text>
<text x="167.8" y="61.4">CYCLE</text>
<text x="168.9" y="68.2">PW M</text>
<text x="165.7" y="75">INCREMENT</text>
<text x="165.7" y="81.8">DECREMENT</text>
<text x="110.7" y="85.2">RESET</text>
<text x="168.1" y="95.4">BOOT</text>
<text x="71.6" y="113">+5V</text>
<text x="92.1" y="114">1k Ω</text>
<text x="45.6" y="120.7">Solid State Relay</text>
<text x="51.2" y="122.5">Box</text>
<text x="64.9" y="121.3">+</text>
<text x="65.5" y="126.3">-</text>
<text x="93.4" y="127.6">22.1184MHZ Crystal</text>
<text x="139.4" y="146.2">MCP3008</text>
<text x="176.5" y="145.2">+5V</text>
<text x="186.7" y="159.7">0.1 μF</text>
<text x="97" y="163.1">LM335</text>
<text x="116.2" y="163">10k Ω</text>
<text x="94.9" y="197">Chrome (+)</text>
<text x="100.4" y="203.8">Al (-)</text>
<text x="141.2" y="202.1">5k Ω</text>
<text x="117.2" y="205.4">1M Ω</text>
<text x="139.2" y="208.9">OpAmp</text>
<text x="141.2" y="207.2">OP07</text>
<text x="173.2" y="209.5">+5V</text>
<text x="100.4" y="212.2">2.2k Ω</text>
<text x="133.1" y="211">TRIM</text>
<text x="133.1" y="214.4">-IN</text>
<text x="149" y="211">TRIM</text>
<text x="151.7" y="214.4">V+</text>
<text x="100.4" y="220.6">2.2k Ω</text>
<text x="133.1" y="217.8">+IN</text>
<text x="133.1" y="221.2">V-</text>
<text x="149.8" y="217.8">OUT</text>
<text x="151.1" y="221.2">NC</text>
<text x="115.5" y="222.3">1M Ω</text>
<text x="119" y="232.5">100 μF</text>
<text x="135.1" y="232.5">Voltage Inverter</text>
<text x="139.3" y="230.8">ICL7660</text>
<text x="133.1" y="236.4">VOUT</text>
<text x="133.1" y="239.8">LV</text>
<text x="149.3" y="236.4">CAP-</text>
<text x="149.6" y="239.8">GND</text>
<text x="122.4" y="241.7">+5V</text>
<text x="133.1" y="243.2">OSC</text>
<text x="148.8" y="243.2">CAP+</text>
<text x="176.7" y="242.7">100 μF</text>
<text x="133.1" y="246.6">V+</text>
<text x="151.1" y="246.6">NC</text>
</g>
</svg>
